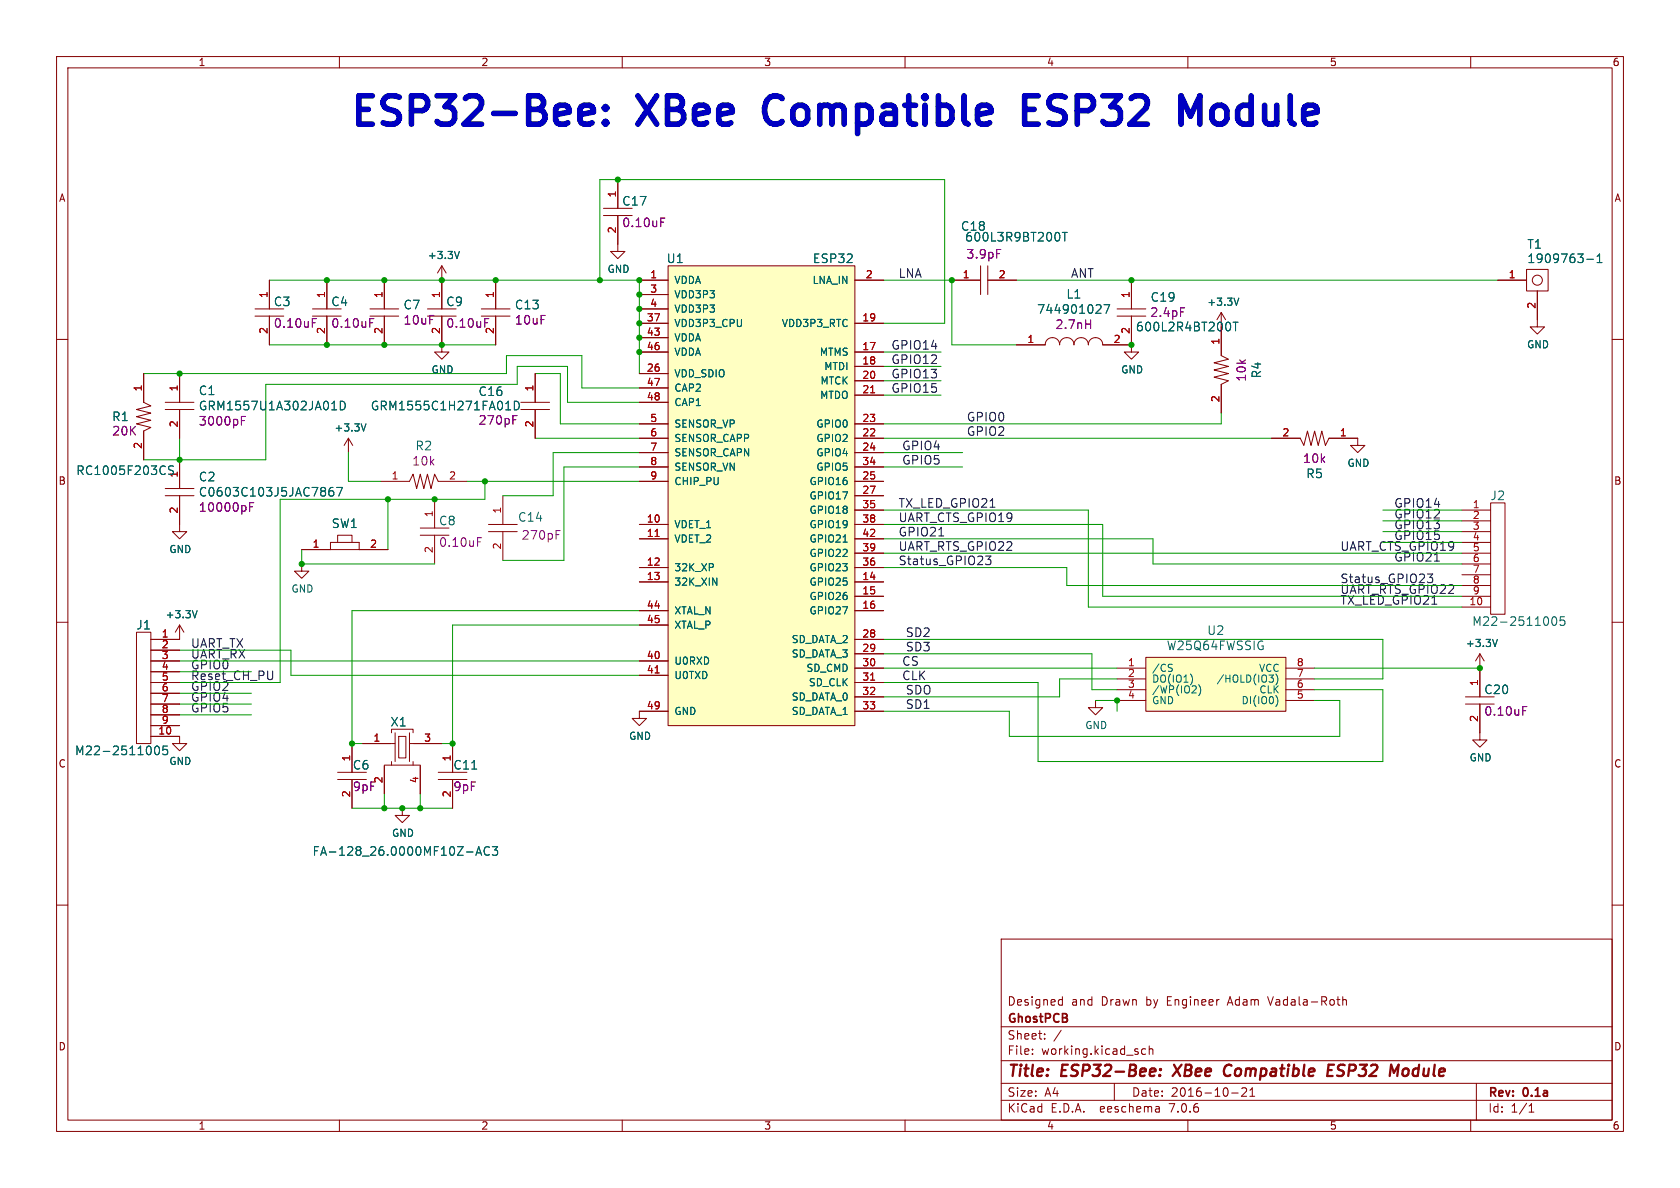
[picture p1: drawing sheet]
<svg xmlns="http://www.w3.org/2000/svg" width="297mm" height="210mm" viewBox="0 0 297 210" stroke-linecap="round" stroke-linejoin="round" font-family="sans-serif">
<g fill="none" stroke="#840000" stroke-width=".18">
<path d="M10 10h277v190h-277zM12 12h273v186h-273zM60 10v2M110 10v2M160 10v2M210 10v2M260 10v2M106.7 36.8h5.1M106.7 38.1h5.1M109.2 38.1v6.4h1.3l-1.3 1.2-1.3-1.2h1.3M109.2 31.8v5M10 60h2"/>
<path d="M45.1 54.6h5.1M45.1 55.9h5.1M47.6 49.5v5.1M47.6 55.9v5.1M55.2 54.6h5.1M55.2 55.9h5.1M57.8 49.5v5.1M57.8 55.9v5.1M65.4 54.6h5.1M65.4 55.9h5.1M67.9 49.5v5.1M67.9 55.9v5.1"/>
<path d="M75.6 54.6h5M75.6 55.9h5M78.1 55.9v6.3h1.3l-1.3 1.3-1.3-1.3h1.3M78.1 47l-.8 1.3M78.1 47v7.6M78.1 47l.8 1.3M85.1 54.6h5.1M85.1 55.9h5.1M87.6 49.5v5.1M87.6 55.9v5.1M113 54.6h5.1M113 49.5h5.1"/>
<path d="M113 57.2h5.1M113 52.1h5.1M113 59.7h5.1M118.1 47h33v81.3h-33zM151.1 49.5h5.1M151.1 57.2h5.1M168.3 49.5h5.1M173.4 47v5.1M174.6 47v5.1M174.6 49.5h5.1M197.5 54.6h5.1M197.5 55.9h5.1"/>
<path d="M200 49.5v5.1M200 55.9v5.1M215.9 55.2v7.7l1.3 .6-2.6 .6 2.6 .7-2.6 .6 2.6 .6-2.6 .7 2.6 .6-1.3 .6v5.1M215.9 55.2l-.8 1.3M215.9 55.2l.8 1.3M264.8 49.5h5.1M269.9 47.6h3.8v3.8h-3.8zM271.8 51.4v6.4h1.2l-1.2 1.3-1.3-1.3h1.3M285 60h2M25.4 66v5.1l1.3 .7-2.6 .6 2.6 .6-2.6 .7 2.6 .6-2.6 .6 2.6 .7-1.3 .6v5.1M29.2 71.1h5.1M29.2 72.4h5.1"/>
<path d="M31.7 66v5.1M31.7 72.4v5.1M61.6 77.5l-.8 1.2M61.6 77.5v2.5M61.6 77.5l.8 1.2M92.1 71.1h5.1M92.1 72.4h5.1M94.6 66v5.1M94.6 72.4v5.1M113 71.1h5.1M113 77.5h5.1M113 62.2h5.1"/>
<path d="M113 74.9h5.1M113 66h5.1M113 68.6h5.1M151.1 77.5h5.1M151.1 62.2h5.1M151.1 64.8h5.1M151.1 67.3h5.1M151.1 69.9h5.1M151.1 74.9h5.1M179.7 61h5.1a1.27 1.27 0 0 1 1.3-1.3 1.27 1.27 0 0 1 1.2 1.3 1.27 1.27 0 0 1 1.3-1.3 1.27 1.27 0 0 1 1.3 1.3 1.27 1.27 0 0 1 1.2-1.3 1.27 1.27 0 0 1 1.3 1.3 1.27 1.27 0 0 1 1.3-1.3 1.27 1.27 0 0 1 1.2 1.3h5.1M200 61v1.2h1.3l-1.3 1.3-1.2-1.3h1.2M224.8 77.5h5.1l.6 1.2 .6-2.5 .7 2.5 .6-2.5 .6 2.5 .7-2.5 .6 2.5 .6-1.2h5.1v1.2h1.3l-1.3 1.3-1.2-1.3h1.2"/>
<path d="M29.2 86.4h5.1M29.2 87.6h5.1M31.7 87.6v6.4h1.3l-1.3 1.3-1.2-1.3h1.2M31.7 81.3v5.1M53.3 99.7v1.3h1.3l-1.3 1.2-1.2-1.2h1.2M53.3 97.2h5.1M58.4 95.9h5.1v1.3h-5.1zM59.7 95.9v-1.3h2.5v1.3M63.5 97.2h5.1M67.3 85.1h5.1l.6-1.3 .7 2.6 .6-2.6 .6 2.6 .7-2.6 .6 2.6 .6-2.6 .7 1.3h5M74.3 93.3h5.1M74.3 94.6h5.1"/>
<path d="M76.8 88.3v5M76.8 94.6v5.1M86.4 92.7h5M86.4 94h5M88.9 87.6v5.1M88.9 94v5.1M113 85.1h5.1M113 92.7h5.1M113 95.3h5.1M113 80h5.1M113 82.6h5.1M151.1 85.1h5.1"/>
<path d="M151.1 92.7h5.1M151.1 87.6h5.1M151.1 90.2h5.1M151.1 97.8h5.1M151.1 95.3h5.1M151.1 80h5.1M151.1 82.6h5.1M258.4 94h5.1M258.4 95.9h5.1M258.4 90.2h5.1M258.4 92.1h5.1M258.4 97.8h5.1"/>
<path d="M258.4 99.7h5.1M263.5 88.9h2.6v19.7h-2.6zM10 110h2M24.1 111.8h2.6v19.6h-2.6zM26.7 114.9h5M26.7 116.8h5M26.7 118.7h5M31.7 110.5v2.5h-5M31.7 110.5l-.7 1.3M31.7 110.5l.8 1.3M113 116.8h5.1M113 100.3h5.1"/>
<path d="M113 102.9h5.1M113 108h5.1M113 119.4h5.1M113 110.5h5.1M151.1 113h5.1M151.1 118.1h5.1M151.1 105.4h5.1M151.1 100.3h5.1M151.1 102.9h5.1M151.1 108h5.1M151.1 115.6h5.1M197.5 118.1h5.1"/>
<path d="M202.6 116.2h24.7v9.5h-24.7zM227.3 118.1h5.1M258.4 107.3h5.1M258.4 101.6h5.1M258.4 103.5h5.1M258.4 105.4h5.1M261.6 115.6v7.6M261.6 115.6l-.7 1.2M261.6 115.6l.8 1.2M285 110h2M26.7 130.2h5v1.2h1.3l-1.3 1.3-1.2-1.3h1.2M26.7 120.7h5"/>
<path d="M26.7 122.6h5M26.7 124.5h5M26.7 126.4h5M26.7 128.3h5M59.7 136.5h5.1M59.7 137.8h5.1M62.2 131.4v5.1M62.2 137.8v5.1M64.1 131.4h5M67.9 135.3v5M67.9 135.3h6.4M69.2 129.5v-.6h3.8v.6"/>
<path d="M69.2 134.6v.7M69.2 131.4h.6M69.8 129.5v5.1M70.5 130.2h1.3v3.8h-1.3zM72.4 131.4h.6M72.4 129.5v5.1M73 134.6v.7M73.1 131.4h5M74.3 135.3v5M77.5 136.5h5M77.5 137.8h5M80 131.4v5.1"/>
<path d="M80 137.8v5.1M118.1 125.7h-5.1v1.3h1.3l-1.3 1.3-1.2-1.3h1.2M151.1 120.7h5.1M151.1 123.2h5.1M151.1 125.7h5.1M193.7 123.8v1.3h1.2l-1.2 1.3-1.3-1.3h1.3M197.5 120h5.1M197.5 121.9h5.1M197.5 123.8h5.1M227.3 120h5.1M227.3 121.9h5.1M227.3 123.8h5.1"/>
<path d="M259.1 124.5h5.1M259.1 123.2h5.1M261.6 124.5v6.3h1.3l-1.3 1.3-1.3-1.3h1.3M10 160h2M71.1 142.9v1.2h1.3l-1.3 1.3-1.3-1.3h1.3M285 160h2M177 166h108v32h-108zM187.4 176.7l.4 .1M187.8 176.2v1.5M187.8 177.6l-.4 .1M224.1 176.2l.5 1.5M237.4 176.8l.2-.1 .4 .1v.9"/>
<path d="M237.4 176.2v1.5M60 198v2M110 198v2M160 198v2M177 194.5h108M177 191.5h108M177 187.5h108M177 181.5h108M182.5 186.3v.1M182.5 185.5v.1M184.7 183.6v.1M184.7 182.8v.1"/>
<path d="M187.6 182.1l-1.3 2M197 191.5v3M202.5 185.5l-.4-.1-.3 .3v.4l.2 .2h.5M203.2 185.5l.2-.1 .3 .1 .1 .9M203.2 184.9v1.5M204.9 195.7l.1 .9M205 196.5l-.2 .1M205 196h-.2M210 198v2M217.7 193.2h1.2M220.3 192.4v.5l-.8 .9h.9M221 193.8h.8"/>
<path d="M221 192.7l.4-.4v1.5M260 198v2M261 191.5v6.5M270.3 196.6h.9M270.3 195.5l.4-.4v1.5"/>
<circle cx="271.8" cy="49.5" r=".89"/>
</g>
<g fill="none" stroke="#840000" stroke-width=".4">
<path d="M205 190l.1 .1-.1 .1M205 190l-.1 .1 .1 .1M205 190v.2M205.2 189l-.1 .2M205.2 189l.1 .1-.2 .1M205.2 189l-.1 .1v.1M208.9 188.2l-1.6 2M216.4 189.7a.63 .63 0 0 0 1 .4M217.4 188.2a.88 .88 0 0 0-1 .9M234.8 189.2h.6M235.8 188.2h-.9l-.3 2h1M246.4 189.6l.9-1.4-.3 2"/>
<path d="M248.2 189l-.2 .3-.1 .5 .4 .4"/>
</g>
<g fill="none" stroke="#840084" stroke-width=".18">
<path d="M116.8 39.3h.5M116.8 38.5h.7M55.2 57h.5M55.2 56.3h.7M65.4 57h.5M65.4 56.3h.7M85.7 57h.5M85.7 56.3h.7M176.2 44.1h.7M191.9 57.3h.9M192.8 56.6v1.5M208.7 54.4h.7"/>
<path d="M42.7 74.3h.5M42.7 73.6h.7M90.7 73.5h.7M44.1 89.6h.5M44.9 88.9h-.8v1.5M84.4 95.8h.5M84.4 95.1h.8M98.3 93.8h.7M269.2 125.6h.5M269.2 124.9h.7"/>
</g>
<g fill="none" stroke="#006464" stroke-width=".18">
<path d="M81.2 44.4l-.4 1.3M187.8 41.1h.9M188.2 41.1v1.5M194.5 53.9l.2 .2-.1 .4-.9 .9h1M195.2 53.9h1l-.7 1.5M218 57h.9M218.4 57v1.5M219 52.7l-.4 1.3M280.5 45.8h1.2M282.3 46.4h.9M282.3 45.3l.5-.4v1.5M58.6 72.5h.9"/>
<path d="M60.2 70.9a.77 .77 0 0 1 .9 .8 .77 .77 0 0 1-.9 .8zM64.7 74.9l-.4 1.3M89.4 72.5h.9M90.9 70.9a.77 .77 0 0 1 .9 .8 .77 .77 0 0 1-.9 .8zM30.7 82.4h-.6l-.3 .2 .1 .4 .7 .3M58.9 86.2a.6 .6 0 0 0-.8 .6v.6l.2 .2 .4 .1 .2-.2 .1-.5-.1-.2-.5-.1-.3 .3M59.5 86.2h1l-.6 1.5M149 95.8h.8M34.9 107.9l-.5 1.3M126 102.2l.7 1.2v-1.2M206.8 117.4l.4 .1M207 118.1l.2 .2-.2 .4"/>
<path d="M210.8 119.7v.8M224.9 119.8l.2 .3v.3l-.2 .2M225.1 119.3l-.4 .5M225.8 119.5l.1 .7-.3 .8M264.7 113l-.4 1.3M274.5 109.2l.2-.2a.83 .83 0 0 1 .6 .7 .83 .83 0 0 1-.3 .8l-.2 .1a.82 .82 0 0 1-.3-1.4zM276.6 109h-.7l-.1 .8 .2-.2 .5 .1 .2 .2-.1 .5-.2 .2-.6-.2M27.5 132l.2-.1a.83 .83 0 0 1 .6 .6 .83 .83 0 0 1-.3 .8l-.2 .1a.83 .83 0 0 1-.6-.6 .83 .83 0 0 1 .3-.8zM29.6 131.9h-.8v.7l.2-.1h.5l.1 .3v.5l-.2 .1-.6-.1M210.7 122.5h.8M211.4 121.4v.4M211.9 121a1.46 1.46 0 0 1 0 2"/>
<path d="M225.8 123.3l.1 .7-.3 .8M82.5 150.6h1.1M84.1 151.2l.5-1.5 .5 1.5M84.3 150.8h.7M86.5 149.8a.61 .61 0 0 0-.7 0 .61 .61 0 0 0-.2 .7 .57 .57 0 0 0 .3 .6 .57 .57 0 0 0 .6-.1M87 149.7h1l-.5 .5 .4 .2v.6l-.2 .2h-.5l-.2-.2"/>
</g>
<g fill="#ffffc2" stroke="#ffffc2" stroke-width=".18">
<path d="M202.6 116.2h24.7v9.5h-24.7z"/>
<path d="M118.1 47h33v81.3h-33z"/>
</g>
<path d="M153.9 69.4h.7M115.8 94.8h.7M115.8 119h.7M153.9 120.2h.7" fill="none" stroke="#a90000" stroke-width=".18"/>
<path d="M166 94.7h.8M175.2 98.3l-.5 .6 .4 .1v.7l-.2 .1h-.4l-.3-.1M253.6 99.2h.9M48.2 118.6l-.1 1.4M252.3 101.5h1l-.5 .6 .4 .1v.7" fill="none" stroke="#0f0f0f" stroke-width=".18"/>
<path d="M107 18.8v.5M107 18.8l.3 .3-.3 .2M107 18.8l-.2 .3 .2 .2M135.6 17.7a3.5 3.5 0 0 0 0 3.5M181.2 19.3h1.6M183.5 16.9h-2.3v5h2.3M208.8 16.9l1.7 3.6 1.6-3.6v5M102.5 20.3l2.4-.5v-.5l-.2-.5-.5-.2h-1l-.4 .2-.3 .5v1.9l.3 .5 .4 .2h1l.5-.2M107 21.5l.3 .2-.3 .2M107 21.5l-.2 .2 .2 .2M107 21.5v.4" fill="none" stroke="#0000c2" stroke-width="1"/>
<g fill="none" stroke="#009600" stroke-width=".18">
<path d="M47.6 49.5h65.4v16.5M106 49.5v-17.7h61v25.4h-10.8M156.2 49.5h12.1v11.5h11.4M179.7 49.5h85.1M25.4 66h64.1v-3.1h13.4v5.7h10.1M31.7 77.5v3.8M47.6 61h40M94.6 77.5h18.4M94.6 66h4.5v8.9h13.9M113 71.1h-12.7v-6.3h-8.9v3.1h-44.4v13.4h-21.6M156.2 77.5h68.6M156.2 64.8h10.2"/>
<path d="M156.2 67.3h10.2M156.2 69.9h10.2M156.2 62.2h10.2M215.9 73v1.9h-59.7M53.3 97.2v2.5h23.5M61.6 80v5.1h5.7M68.6 88.3v8.9M82.5 85.1h30.5M85.7 85.1v3.2h-36.2v32.4h-17.8M113 82.6h-13.3v16.5h-10.8M113 80h-15.2v7.6h-8.9M156.2 82.6h14"/>
<path d="M156.2 95.3h47.6v4.4h54.6M156.2 90.2h36.2v17.1h66M156.2 97.8h102.2M156.2 80h14M156.2 92.7h38.7v12.7h63.5M244.5 90.2h13.9M244.5 94h13.9M244.5 92.1h13.9M244.5 95.9h13.9M31.7 114.9h19.7v4.5h61.6M31.7 116.8h81.3M31.7 118.7h12.7"/>
<path d="M113 110.5h-33v20.9h-1.9M113 108h-50.8v23.4h1.9M156.2 115.6h36.8v6.3h4.5M156.2 113h88.3v7h-12.1M156.2 118.1h41.3M156.2 100.3h32.4v3.2h69.8M232.4 118.1h29.2M31.7 126.4h12.7M31.7 122.6h12.7M31.7 124.5h12.7M156.2 120.7h27.3v13.9h61v-12.7h-12.1M193.7 123.8h3.8v1.9"/>
<path d="M197.5 120h-10.2v3.2h-31.1M232.4 123.8h4.5v6.4h-58.5v-4.5h-22.2M62.2 142.9h17.8M67.9 140.3v2.6M74.3 140.3v2.6"/>
</g>
<g fill="#009600" stroke="#009600" stroke-width=".18">
<circle cx="113" cy="62.2" r=".46"/>
<circle cx="113" cy="57.2" r=".46"/>
<circle cx="113" cy="54.6" r=".46"/>
<circle cx="113" cy="52.1" r=".46"/>
<circle cx="113" cy="59.7" r=".46"/>
<circle cx="200" cy="49.5" r=".46"/>
<circle cx="200" cy="61" r=".46"/>
<circle cx="168.3" cy="49.5" r=".46"/>
<circle cx="113" cy="49.5" r=".46"/>
<circle cx="68.6" cy="88.3" r=".46"/>
<circle cx="53.3" cy="99.7" r=".46"/>
<circle cx="31.7" cy="66" r=".46"/>
<circle cx="31.7" cy="81.3" r=".46"/>
<circle cx="85.7" cy="85.1" r=".46"/>
<circle cx="76.8" cy="88.3" r=".46"/>
<circle cx="87.6" cy="49.5" r=".46"/>
<circle cx="109.2" cy="31.8" r=".46"/>
<circle cx="106" cy="49.5" r=".46"/>
<circle cx="57.8" cy="49.5" r=".46"/>
<circle cx="67.9" cy="49.5" r=".46"/>
<circle cx="67.9" cy="61" r=".46"/>
<circle cx="78.1" cy="61" r=".46"/>
<circle cx="78.1" cy="49.5" r=".46"/>
<circle cx="57.8" cy="61" r=".46"/>
<circle cx="197.5" cy="123.8" r=".46"/>
<circle cx="261.6" cy="118.1" r=".46"/>
<circle cx="62.2" cy="131.4" r=".46"/>
<circle cx="67.9" cy="142.9" r=".46"/>
<circle cx="71.1" cy="142.9" r=".46"/>
<circle cx="74.3" cy="142.9" r=".46"/>
<circle cx="80" cy="131.4" r=".46"/>
</g>
<g font-size="7" fill="#0000c2">
<text x="61.6" y="22.6">ESP32-Bee:</text>
<text x="113.4" y="22.6">XBee</text>
<text x="137.6" y="22.6">Compatible</text>
<text x="185.3" y="22.6">ESP32</text>
<text x="214.9" y="22.6">Module</text>
</g>
<g font-size="2.8" fill="#840000">
<text x="178" y="190.9">Title:</text>
<text x="187.7" y="190.9">ESP32-Bee:</text>
<text x="208.4" y="190.9">XBee</text>
<text x="218" y="190.9">Compatible</text>
<text x="237.1" y="190.9">ESP32</text>
<text x="249" y="190.9">Module</text>
</g>
<g font-size="2.1" fill="#006464">
<text x="109.9" y="36.6">C17</text>
<text x="169.8" y="41">C18</text>
<text x="117.8" y="46.7">U1</text>
<text x="143.6" y="46.7">ESP32</text>
<text x="170.5" y="42.9">600L3R9BT200T</text>
<text x="269.9" y="44.2">T1</text>
<text x="269.9" y="46.7">1909763-1</text>
<text x="188.4" y="53">L1</text>
<text x="203.3" y="53.5">C19</text>
<text x="48.3" y="54.3">C3</text>
<text x="58.5" y="54.3">C4</text>
<text x="71.3" y="54.9">C7</text>
<text x="78.8" y="54.3">C9</text>
<text x="90.9" y="54.9">C13</text>
<text x="183.3" y="55.7">744901027</text>
<text x="200.7" y="58.8">600L2R4BT200T</text>
<text x="35.1" y="70.1">C1</text>
<text x="84.5" y="70.2">C16</text>
<text x="223.2" y="67" transform="rotate(-90 223.2 67)">R4</text>
<text x="35.1" y="72.7">GRM1557U1A302JA01D</text>
<text x="65.5" y="72.7">GRM1555C1H271FA01D</text>
<text x="73.4" y="79.8">R2</text>
<text x="13.4" y="84.2">RC1005F203CS</text>
<text x="35.1" y="85.3">C2</text>
<text x="35.1" y="88">C0603C103J5JAC7867</text>
<text x="230.8" y="84.7">R5</text>
<text x="263.4" y="88.6">J2</text>
<text x="58.6" y="93.5">SW1</text>
<text x="77.5" y="93.1">C8</text>
<text x="91.5" y="92.4">C14</text>
<text x="24" y="111.5">J1</text>
<text x="213.3" y="112.4">U2</text>
<text x="260.2" y="110.8">M22-2511005</text>
<text x="206.2" y="115.1">W25Q64FWSSIG</text>
<text x="262.3" y="122.9">C20</text>
<text x="69" y="128.6">X1</text>
<text x="13.2" y="133.7">M22-2511005</text>
<text x="62.3" y="136.2">C6</text>
<text x="80.1" y="136.2">C11</text>
<text x="55.2" y="151.5">FA-128_26.0000MF10Z-AC3</text>
</g>
<g font-size="2.1" fill="#840084">
<text x="109.9" y="40.4">0.10uF</text>
<text x="170.8" y="45.9">3.9pF</text>
<text x="48.3" y="58.1">0.10uF</text>
<text x="58.5" y="58.1">0.10uF</text>
<text x="71.3" y="57.6">10uF</text>
<text x="78.8" y="58.1">0.10uF</text>
<text x="90.9" y="57.6">10uF</text>
<text x="186.5" y="58.4">2.7nH</text>
<text x="203.3" y="56.2">2.4pF</text>
<text x="220.5" y="67.5" transform="rotate(-90 220.5 67.5)">10k</text>
<text x="19.7" y="74.7">R1</text>
<text x="19.7" y="77.2">20K</text>
<text x="35.1" y="75.4">3000pF</text>
<text x="84.5" y="75.3">270pF</text>
<text x="72.8" y="82.5">10k</text>
<text x="230.3" y="82">10k</text>
<text x="35.1" y="90.7">10000pF</text>
<text x="92.1" y="95.6">270pF</text>
<text x="77.5" y="96.9">0.10uF</text>
<text x="262.3" y="126.7">0.10uF</text>
<text x="62.3" y="140.1">9pF</text>
<text x="80.1" y="140.1">9pF</text>
</g>
<g font-size="2.1" fill="#0f0f0f">
<text x="158.7" y="49.2">LNA</text>
<text x="189.2" y="49.2">ANT</text>
<text x="157.5" y="64.5">GPIO12</text>
<text x="157.5" y="61.9">GPIO14</text>
<text x="157.5" y="69.5">GPIO15</text>
<text x="157.5" y="67">GPIO13</text>
<text x="170.8" y="74.6">GPIO0</text>
<text x="170.8" y="77.2">GPIO2</text>
<text x="159.4" y="82.2">GPIO5</text>
<text x="159.4" y="79.7">GPIO4</text>
<text x="158.7" y="89.9">TX_LED_GPIO21</text>
<text x="246.4" y="89.9">GPIO14</text>
<text x="158.7" y="92.4">UART_CTS_GPIO19</text>
<text x="158.7" y="94.9">GPIO21</text>
<text x="246.4" y="95.6">GPIO15</text>
<text x="246.4" y="91.8">GPIO12</text>
<text x="246.4" y="93.7">GPIO13</text>
<text x="158.7" y="100">Status_GPIO23</text>
<text x="158.7" y="97.5">UART_RTS_GPIO22</text>
<text x="236.9" y="97.5">UART_CTS_GPIO19</text>
<text x="246.4" y="99.4">GPIO21</text>
<text x="236.9" y="107">TX_LED_GPIO21</text>
<text x="236.9" y="105.1">UART_RTS_GPIO22</text>
<text x="236.9" y="103.2">Status_GPIO23</text>
<text x="160" y="112.7">SD2</text>
<text x="33.7" y="114.6">UART_TX</text>
<text x="33.7" y="118.4">GPIO0</text>
<text x="33.7" y="116.5">UART_RX</text>
<text x="159.4" y="117.8">CS</text>
<text x="160" y="115.3">SD3</text>
<text x="33.7" y="120.3">Reset_CH_PU</text>
<text x="33.7" y="122.2">GPIO2</text>
<text x="33.7" y="124.1">GPIO4</text>
<text x="159.4" y="120.3">CLK</text>
<text x="160" y="125.4">SD1</text>
<text x="160" y="122.9">SDO</text>
<text x="33.7" y="126.1">GPIO5</text>
</g>
<g font-size="2.1" fill="#840000">
<text x="178" y="178">Designed</text>
<text x="189.4" y="178">and</text>
<text x="194.7" y="178">Drawn</text>
<text x="202.8" y="178">by</text>
<text x="206.6" y="178">Engineer</text>
<text x="217.5" y="178">Adam</text>
<text x="224.8" y="178">Vadala-Roth</text>
<text x="178" y="184">Sheet:</text>
<text x="178" y="181.2">GhostPCB</text>
<text x="178" y="186.7">File:</text>
<text x="184.1" y="186.7">working.kicad_sch</text>
<text x="178" y="196.9">KiCad</text>
<text x="178" y="194.1">Size:</text>
<text x="184.7" y="194.1">A4</text>
<text x="185.7" y="196.9">E.D.A.</text>
<text x="194.6" y="196.9">eeschema</text>
<text x="200" y="194.1">Date:</text>
<text x="207" y="196.9">7.0.6</text>
<text x="207" y="194.1">2016-10-21</text>
<text x="263" y="194.3">Rev:</text>
<text x="263" y="196.9">Id:</text>
<text x="267.1" y="196.9">1/1</text>
<text x="269.4" y="194.3">0.1a</text>
</g>
<g font-size="1.8" fill="#840000">
<text x="35" y="11.9">1</text>
<text x="85" y="11.9">2</text>
<text x="135" y="11.9">3</text>
<text x="185" y="11.9">4</text>
<text x="235" y="11.9">5</text>
<text x="285" y="11.9">6</text>
<text x="10.3" y="35.9">A</text>
<text x="285.3" y="35.9">A</text>
<text x="10.3" y="85.9">B</text>
<text x="285.3" y="85.9">B</text>
<text x="10.3" y="135.9">C</text>
<text x="285.3" y="135.9">C</text>
<text x="10.3" y="185.9">D</text>
<text x="285.3" y="185.9">D</text>
<text x="35" y="199.9">1</text>
<text x="85" y="199.9">2</text>
<text x="135" y="199.9">3</text>
<text x="185" y="199.9">4</text>
<text x="235" y="199.9">5</text>
<text x="285" y="199.9">6</text>
</g>
<g font-size="1.8" fill="#a90000">
<text x="109" y="35" transform="rotate(-90 109 35)">1</text>
<text x="109" y="41.3" transform="rotate(-90 109 41.3)">2</text>
<text x="47.4" y="52.8" transform="rotate(-90 47.4 52.8)">1</text>
<text x="57.5" y="52.8" transform="rotate(-90 57.5 52.8)">1</text>
<text x="67.7" y="52.8" transform="rotate(-90 67.7 52.8)">1</text>
<text x="77.9" y="52.8" transform="rotate(-90 77.9 52.8)">1</text>
<text x="87.4" y="52.8" transform="rotate(-90 87.4 52.8)">1</text>
<text x="114.9" y="49.3">1</text>
<text x="114.9" y="51.8">3</text>
<text x="153" y="49.3">2</text>
<text x="170.1" y="49.3">1</text>
<text x="176.5" y="49.3">2</text>
<text x="199.8" y="52.8" transform="rotate(-90 199.8 52.8)">1</text>
<text x="266.6" y="49.3">1</text>
<text x="47.4" y="59.1" transform="rotate(-90 47.4 59.1)">2</text>
<text x="57.5" y="59.1" transform="rotate(-90 57.5 59.1)">2</text>
<text x="67.7" y="59.1" transform="rotate(-90 67.7 59.1)">2</text>
<text x="77.9" y="59.1" transform="rotate(-90 77.9 59.1)">2</text>
<text x="87.4" y="59.1" transform="rotate(-90 87.4 59.1)">2</text>
<text x="114.3" y="56.9">37</text>
<text x="114.3" y="59.4">43</text>
<text x="114.9" y="54.4">4</text>
<text x="152.4" y="56.9">19</text>
<text x="199.8" y="59.1" transform="rotate(-90 199.8 59.1)">2</text>
<text x="271.5" y="54.7" transform="rotate(-90 271.5 54.7)">2</text>
<text x="114.3" y="65.8">26</text>
<text x="114.3" y="62">46</text>
<text x="152.4" y="62">17</text>
<text x="152.4" y="64.5">18</text>
<text x="181.5" y="60.7">1</text>
<text x="196.8" y="60.7">2</text>
<text x="215.6" y="61" transform="rotate(-90 215.6 61)">1</text>
<text x="25.1" y="69.3" transform="rotate(-90 25.1 69.3)">1</text>
<text x="31.5" y="69.3" transform="rotate(-90 31.5 69.3)">1</text>
<text x="94.4" y="69.3" transform="rotate(-90 94.4 69.3)">1</text>
<text x="114.3" y="68.3">47</text>
<text x="114.3" y="70.9">48</text>
<text x="152.4" y="67.1">20</text>
<text x="152.4" y="69.6">21</text>
<text x="215.6" y="71.2" transform="rotate(-90 215.6 71.2)">2</text>
<text x="31.5" y="75.6" transform="rotate(-90 31.5 75.6)">2</text>
<text x="94.4" y="75.6" transform="rotate(-90 94.4 75.6)">2</text>
<text x="114.9" y="74.7">5</text>
<text x="114.9" y="77.2">6</text>
<text x="152.4" y="77.2">22</text>
<text x="152.4" y="74.7">23</text>
<text x="226.6" y="77.2">2</text>
<text x="236.8" y="77.2">1</text>
<text x="25.1" y="79.4" transform="rotate(-90 25.1 79.4)">2</text>
<text x="114.9" y="79.8">7</text>
<text x="114.9" y="82.3">8</text>
<text x="152.4" y="79.8">24</text>
<text x="152.4" y="82.3">34</text>
<text x="69.1" y="84.8">1</text>
<text x="79.3" y="84.8">2</text>
<text x="114.9" y="84.8">9</text>
<text x="152.4" y="84.8">25</text>
<text x="152.4" y="87.4">27</text>
<text x="152.4" y="89.9">35</text>
<text x="260.3" y="89.9">1</text>
<text x="31.5" y="90.9" transform="rotate(-90 31.5 90.9)">2</text>
<text x="76.6" y="91.5" transform="rotate(-90 76.6 91.5)">1</text>
<text x="88.6" y="90.9" transform="rotate(-90 88.6 90.9)">1</text>
<text x="114.3" y="92.5">10</text>
<text x="114.3" y="95">11</text>
<text x="152.4" y="92.5">38</text>
<text x="152.4" y="95">42</text>
<text x="260.3" y="91.8">2</text>
<text x="260.3" y="93.7">3</text>
<text x="260.3" y="95.6">4</text>
<text x="55.2" y="96.9">1</text>
<text x="65.3" y="96.9">2</text>
<text x="76.6" y="97.9" transform="rotate(-90 76.6 97.9)">2</text>
<text x="88.6" y="97.2" transform="rotate(-90 88.6 97.2)">2</text>
<text x="114.3" y="100.1">12</text>
<text x="152.4" y="100.1">36</text>
<text x="152.4" y="97.5">39</text>
<text x="260.3" y="97.5">5</text>
<text x="260.3" y="99.4">6</text>
<text x="260.3" y="101.3">7</text>
<text x="114.3" y="102.6">13</text>
<text x="114.3" y="107.7">44</text>
<text x="152.4" y="102.6">14</text>
<text x="152.4" y="105.2">15</text>
<text x="152.4" y="107.7">16</text>
<text x="259.7" y="107.1">10</text>
<text x="260.3" y="103.3">8</text>
<text x="260.3" y="105.2">9</text>
<text x="28.5" y="112.8">1</text>
<text x="114.3" y="110.2">45</text>
<text x="152.4" y="112.8">28</text>
<text x="28.5" y="114.7">2</text>
<text x="28.5" y="116.6">3</text>
<text x="28.5" y="118.5">4</text>
<text x="114.3" y="116.6">40</text>
<text x="114.3" y="119.1">41</text>
<text x="152.4" y="115.3">29</text>
<text x="152.4" y="117.9">30</text>
<text x="199.3" y="117.9">1</text>
<text x="199.3" y="119.8">2</text>
<text x="229.2" y="119.8">7</text>
<text x="229.2" y="117.9">8</text>
<text x="28.5" y="120.4">5</text>
<text x="28.5" y="122.3">6</text>
<text x="28.5" y="124.2">7</text>
<text x="114.3" y="125.5">49</text>
<text x="152.4" y="120.4">31</text>
<text x="152.4" y="122.9">32</text>
<text x="152.4" y="125.5">33</text>
<text x="199.3" y="121.7">3</text>
<text x="199.3" y="123.6">4</text>
<text x="229.2" y="123.6">5</text>
<text x="229.2" y="121.7">6</text>
<text x="261.4" y="121.4" transform="rotate(-90 261.4 121.4)">1</text>
<text x="27.9" y="129.9">10</text>
<text x="28.5" y="126.1">8</text>
<text x="28.5" y="128">9</text>
<text x="65.9" y="131.2">1</text>
<text x="74.9" y="131.2">3</text>
<text x="261.4" y="127.7" transform="rotate(-90 261.4 127.7)">2</text>
<text x="62" y="134.7" transform="rotate(-90 62 134.7)">1</text>
<text x="79.8" y="134.7" transform="rotate(-90 79.8 134.7)">1</text>
<text x="62" y="141" transform="rotate(-90 62 141)">2</text>
<text x="67.7" y="138.5" transform="rotate(-90 67.7 138.5)">2</text>
<text x="74" y="138.5" transform="rotate(-90 74 138.5)">4</text>
<text x="79.8" y="141" transform="rotate(-90 79.8 141)">2</text>
</g>
<g font-size="1.8" fill="#006464">
<text x="75.5" y="46">+3.3V</text>
<text x="107.3" y="48.4">GND</text>
<text x="119.1" y="50.4">VDDA</text>
<text x="119.1" y="52.9">VDD3P3</text>
<text x="143.6" y="50.4">LNA_IN</text>
<text x="119.1" y="58">VDD3P3_CPU</text>
<text x="119.1" y="55.5">VDD3P3</text>
<text x="138.1" y="58">VDD3P3_RTC</text>
<text x="213.3" y="54.3">+3.3V</text>
<text x="119.1" y="60.6">VDDA</text>
<text x="119.1" y="63.1">VDDA</text>
<text x="144.8" y="63.1">MTMS</text>
<text x="145.6" y="65.6">MTDI</text>
<text x="269.9" y="61.8">GND</text>
<text x="76.2" y="66.2">GND</text>
<text x="119.1" y="66.9">VDD_SDIO</text>
<text x="119.1" y="69.4">CAP2</text>
<text x="119.1" y="72">CAP1</text>
<text x="144.9" y="70.7">MTDO</text>
<text x="145" y="68.2">MTCK</text>
<text x="198.1" y="66.2">GND</text>
<text x="59" y="76.5">+3.3V</text>
<text x="119.1" y="75.8">SENSOR_VP</text>
<text x="144.2" y="75.8">GPIO0</text>
<text x="119.1" y="78.3">SENSOR_CAPP</text>
<text x="119.1" y="80.9">SENSOR_CAPN</text>
<text x="119.1" y="83.4">SENSOR_VN</text>
<text x="144.2" y="78.3">GPIO2</text>
<text x="144.2" y="80.9">GPIO4</text>
<text x="144.2" y="83.4">GPIO5</text>
<text x="238.1" y="82.7">GND</text>
<text x="31.5" y="84.5" transform="rotate(-90 31.5 84.5)">1</text>
<text x="119.1" y="86">CHIP_PU</text>
<text x="143" y="86">GPIO16</text>
<text x="143" y="88.5">GPIO17</text>
<text x="119.1" y="93.6">VDET_1</text>
<text x="143" y="91">GPIO18</text>
<text x="143" y="93.6">GPIO19</text>
<text x="29.8" y="98">GND</text>
<text x="119.1" y="96.1">VDET_2</text>
<text x="119.1" y="101.2">32K_XP</text>
<text x="143" y="101.2">GPIO23</text>
<text x="143" y="98.7">GPIO22</text>
<text x="143" y="96.1">GPIO21</text>
<text x="51.4" y="105">GND</text>
<text x="119.1" y="103.7">32K_XIN</text>
<text x="143" y="103.7">GPIO25</text>
<text x="143" y="106.3">GPIO26</text>
<text x="29.2" y="109.5">+3.3V</text>
<text x="119.1" y="108.8">XTAL_N</text>
<text x="119.1" y="111.4">XTAL_P</text>
<text x="139.9" y="113.9">SD_DATA_2</text>
<text x="143" y="108.8">GPIO27</text>
<text x="119.1" y="117.7">U0RXD</text>
<text x="139.9" y="116.4">SD_DATA_3</text>
<text x="142.5" y="119">SD_CMD</text>
<text x="203.6" y="119">/CS</text>
<text x="222.5" y="119">VCC</text>
<text x="259.1" y="114.6">+3.3V</text>
<text x="119.1" y="120.2">U0TXD</text>
<text x="139.9" y="124.1">SD_DATA_0</text>
<text x="142.9" y="121.5">SD_CLK</text>
<text x="203.6" y="120.9">DO(IO1)</text>
<text x="203.6" y="122.8">/WP(IO2)</text>
<text x="203.6" y="124.7">GND</text>
<text x="215" y="120.9">/HOLD(IO3)</text>
<text x="219.4" y="124.7">DI(IO0)</text>
<text x="222.5" y="122.8">CLK</text>
<text x="111.1" y="131">GND</text>
<text x="119.1" y="126.6">GND</text>
<text x="139.9" y="126.6">SD_DATA_1</text>
<text x="191.8" y="129.1">GND</text>
<text x="29.8" y="135.4">GND</text>
<text x="259.7" y="134.8">GND</text>
<text x="69.2" y="148.1">GND</text>
</g>
</svg>
